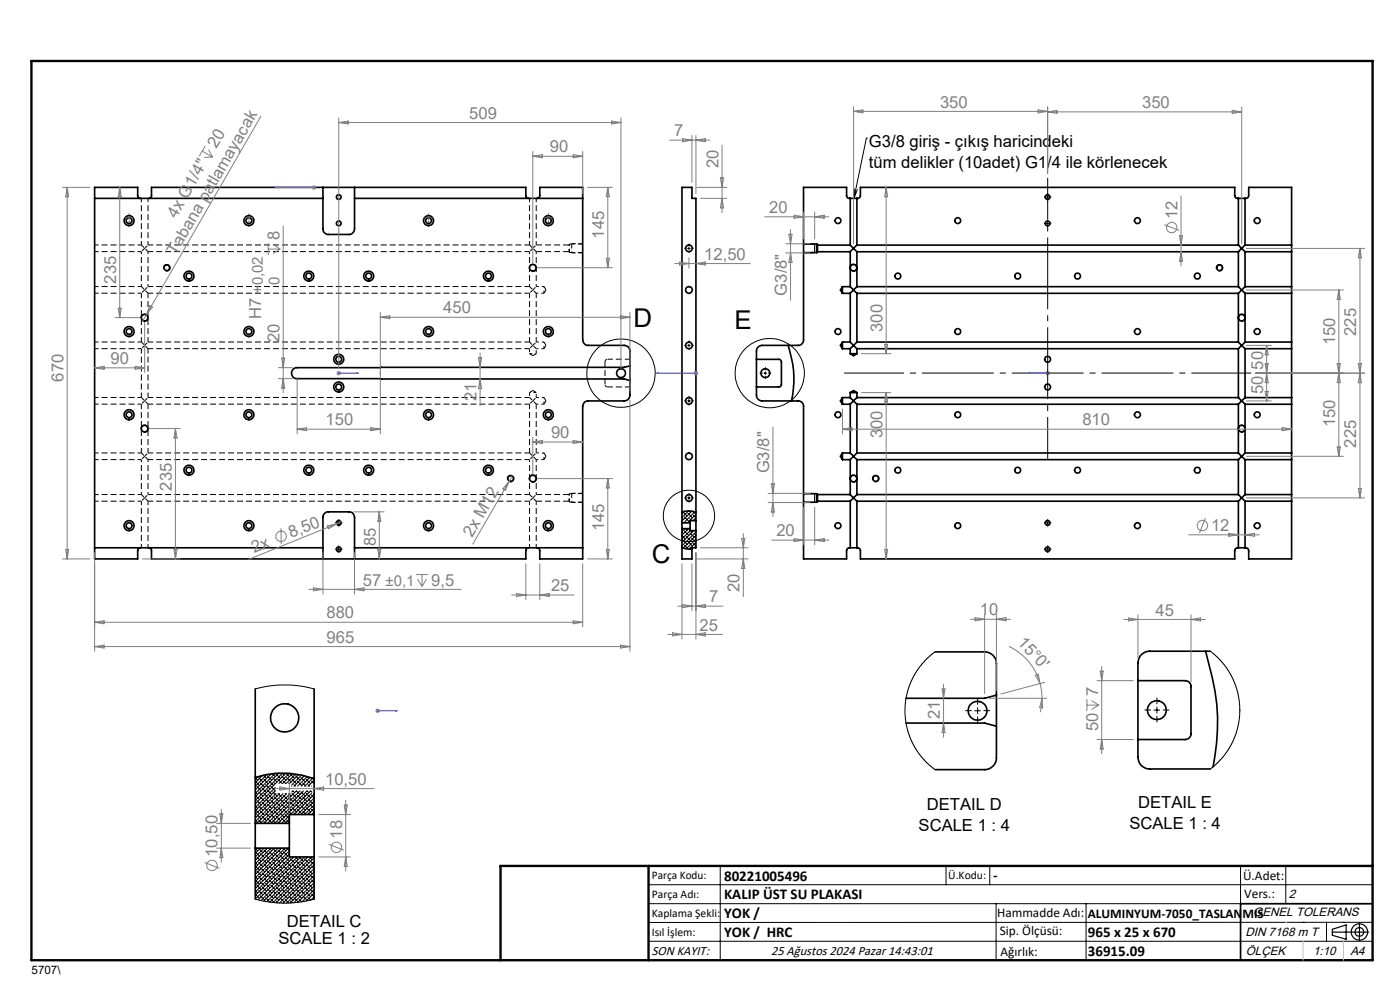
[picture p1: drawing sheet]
<svg xmlns="http://www.w3.org/2000/svg" width="297mm" height="210mm" viewBox="0 0 297 210" stroke-linecap="round" stroke-linejoin="round" font-family="sans-serif">
<path d="M120.8 51.8v1.8M120.8 104.7v1.8" fill="none" stroke="#000" stroke-width=".21" stroke-dasharray="1.3 .6" stroke-dashoffset=".9" stroke-linecap="butt"/>
<g fill="none" stroke="#000" stroke-width=".21" stroke-dasharray="1.3 .6" stroke-dashoffset=".7" stroke-linecap="butt">
<path d="M30 53.4v7.4M112.3 53.4v7.4M120.7 53.4v-1.4M31.4 60.8v-7.4M112.3 75h1.5M113.8 60.8v-7.4M115.4 62.2v-1.4M115.4 74v-1.5M30 97.5v7.4M112.3 97.5v7.4M113.8 83.3h-1.5M115.4 97.5v-1.4"/>
<path d="M115.4 85.7v-1.4M31.4 104.9v-7.4M113.8 104.9v-7.4M120.7 106.3v-1.4"/>
</g>
<g fill="none" stroke="#000" stroke-width=".21" stroke-dasharray="1.3 .6" stroke-dashoffset=".5" stroke-linecap="butt">
<path d="M20.1 53.4h9.9M30 52l.7 .7M30 52h-9.9M30 42.1v9.9M30.7 52.7l-.7 .7M30.7 52.7l.7-.7M31.4 53.4l-.7-.7M31.4 52v-9.9M112.3 52l.7 .7M112.3 42.1v9.9M113 52.7l.8-.7M113 52.7l-.7 .7"/>
<path d="M113.8 53.4l-.8-.7M113.8 52v-9.9M20.1 62.2h9.9M20.1 74h9.9M30 60.8l.7 .7M30 72.5l.7 .8M30 60.8h-9.9M30 72.5h-9.9M30.7 61.5l-.7 .7M30.7 73.3l-.7 .7M30.7 73.3l.7-.8M30.7 61.5l.7-.7"/>
<path d="M31.4 62.2l-.7-.7M31.4 74l-.7-.7M112.3 60.8l.7 .7M112.3 72.5l.7 .8M112.3 74v1M113 61.5l.8-.7M113 73.3l-.7 .7M113 61.5l-.7 .7M113 73.3l.8-.8M113.8 74l-.8-.7M113.8 62.2l-.8-.7M113.8 75v-1"/>
<path d="M128.3 76.8a.59 .59 0 0 1 .6-.6M20.1 97.5h9.9M20.1 85.7h9.9M30 96.1l.7 .7M30 84.3l.7 .7M30 96.1h-9.9M30 84.3h-9.9M30.7 96.8l-.7 .7M30.7 85l-.7 .7M30.7 96.8l.7-.7M30.7 85l.7-.7M31.4 85.7l-.7-.7"/>
<path d="M31.4 97.5l-.7-.7M112.3 84.3l.7 .7M112.3 96.1l.7 .7M112.3 83.3v1M113 96.8l-.7 .7M113 85l.8-.7M113 85l-.7 .7M113 96.8l.8-.7M113.8 97.5l-.8-.7M113.8 85.7l-.8-.7M113.8 84.3v-1M128.9 82.1a.59 .59 0 0 1-.6-.6"/>
<path d="M20.1 106.3h9.9M30 104.9l.7 .7M30 104.9h-9.9M30 106.3v9.9M30.7 105.6l-.7 .7M30.7 105.6l.7-.7M31.4 106.3l-.7-.7M31.4 116.2v-9.9M112.3 104.9l.7 .7M112.3 106.3v9.9M113 105.6l.8-.7M113 105.6l-.7 .7"/>
<path d="M113.8 106.3l-.8-.7M113.8 116.2v-9.9"/>
</g>
<path d="M113 57.5l-.1-.1M113.8 53.4h6.9M120.7 53.4l.1 .2M120.7 52h-6.9M120.8 51.8l-.1 .2M30.7 68.1l-.2-.1M30.7 91.6h-.2M113 102.2h-.1M113.8 106.3h6.9M120.7 106.3l.1 .2M120.7 104.9h-6.9M120.8 104.7l-.1 .2" fill="none" stroke="#000" stroke-width=".21" stroke-dasharray="1.3 .6" stroke-linecap="butt"/>
<g fill="none" stroke="#000" stroke-width=".21" stroke-dasharray="1.3 .6" stroke-dashoffset=".2" stroke-linecap="butt">
<path d="M31.4 53.4h80.9M112.3 52h-80.9M120.8 53.6h2.8M123.6 51.8h-2.8M30 62.2v10.3M30 74v10.3M31.4 72.5v-10.3M31.4 62.2h80.9M31.4 74h80.9M112.3 60.8h-80.9M112.3 62.2v10.3M112.3 72.5h-80.9"/>
<path d="M113.8 72.5v-10.3M128.9 76.2h4.7M30 85.7v10.4M31.4 96.1v-10.4M31.4 97.5h80.9M31.4 85.7h80.9M31.4 84.3v-10.3M112.3 85.7v10.4M112.3 96.1h-80.9M112.3 84.3h-80.9M113.8 96.1v-10.4M128.3 81.5v-4.7"/>
<path d="M133.6 82.1h-4.7M31.4 106.3h80.9M112.3 104.9h-80.9M120.8 106.5h2.8M123.6 104.7h-2.8"/>
</g>
<g fill="none" stroke="#000" stroke-width=".21" stroke-dasharray="1.3 .6" stroke-dashoffset=".4" stroke-linecap="butt">
<path d="M121.3 53.6h2.3M123.6 51.7h-2.3M112.3 75l.7 .4M113 75.4l.8-.4M115.4 62.2l.4-.7M115.4 74l.4-.7M115.8 61.5l-.4-.7M115.8 73.3l-.4-.8M113 82.8l-.7 .5M113.8 83.3l-.8-.5M115.4 97.5l.4-.7M115.4 85.7l.4-.7"/>
<path d="M115.8 96.8l-.4-.7M115.8 85l-.4-.7M121.3 106.6h2.3M123.6 104.6h-2.3"/>
</g>
<path d="M113.8 62.2h1.6M113.8 74h1.6M115.4 60.8h-1.6M115.4 72.5h-1.6M113.8 97.5h1.6M113.8 85.7h1.6M115.4 96.1h-1.6M115.4 84.3h-1.6" fill="none" stroke="#000" stroke-width=".21" stroke-dasharray="1.3 .6" stroke-dashoffset=".8" stroke-linecap="butt"/>
<g fill="none" stroke="#000" stroke-width=".35">
<path d="M68.5 39.7v8.9a1.21 1.21 0 0 0 1.2 1.1h4.3a1.21 1.21 0 0 0 1.2-1.1v-8.9M20.1 42.1h48.4M29.8 42.1a.55 .55 0 0 1-.6-.6v-1.8h-9.1v78.9h9.1v-1.8a.6 .6 0 0 1 .6-.6M31.6 42.1a.54 .54 0 0 0 .5-.6v-1.8h79.4v1.8a.55 .55 0 0 0 .6 .6M75.2 42.1h48.4M113.9 42.1a.55 .55 0 0 0 .6-.6v-1.8h9.1v32.4a1.21 1.21 0 0 0 1.2 1.2h7.6a1.2 1.2 0 0 1 1.2 1.2v9.3a1.2 1.2 0 0 1-1.2 1.2h-7.6a1.15 1.15 0 0 0-1.2 1.2v32.4h-9.1v-1.8a.6 .6 0 0 0-.6-.6M170.5 53.6v18.5a1.14 1.14 0 0 1-1.2 1.2h-7.7a1.21 1.21 0 0 0-1.1 1.2v9.3a1.21 1.21 0 0 0 1.1 1.2h7.7a1.09 1.09 0 0 1 1.2 1.2v18.5M170.5 51.8v1.8M170.5 53.6h2.8M170.5 51.8h2.8M173.3 51.8v1.8M173.3 51.8l.1 .2"/>
<path d="M173.4 52v1.4M173.4 53.4l-.1 .2M173.4 53.4h7M173.4 52h7M180.4 42.1a.58 .58 0 0 1-.8-.6v-1.8h-9.1v12.1M180.4 52l.7 .7M180.4 42.1h1.4M180.4 42.1v9.9M180.4 53.4v7.4M181.1 52.7l-.7 .7M181.1 52.7l.7 .7M181.8 52l-.7 .7"/>
<path d="M181.8 42.1a.57 .57 0 0 0 .7-.6v-1.8h79.4v1.8a.59 .59 0 0 0 .8 .6M181.8 53.4h80.9M181.8 42.1v9.9M181.8 53.4v7.4M181.8 52h80.9M262.7 52l.7 .7M262.7 42.1h1.4M262.7 42.1v9.9M262.7 53.4v7.4M263.4 52.7l-.7 .7M263.4 52.7l.7 .7M264.1 52l-.7 .7"/>
<path d="M264.1 42.1a.61 .61 0 0 0 .8-.6v-1.8h9.1v12.3M264.1 53.4h9.9M264.1 52h9.9M264.1 42.1v9.9M264.1 53.4v7.4M274 52v1.4M274 53.4v7.4M133.6 77.6l-1.2 .3-69.4 .1a1.16 1.16 0 0 0-1.2 1.2 1.16 1.16 0 0 0 1.2 1.1l69.4 .1 1.2 .3M160.5 76.2h4.7a.55 .55 0 0 1 .6 .6v4.7a.6 .6 0 0 1-.6 .6h-4.7M167.2 73.3a21.7 21.7 0 0 1 .7 11.7M178.7 60.8v1.4M178.7 72.6v1.4"/>
<path d="M178.7 60.8h1.7M178.7 60.8l-.4 .7 .4 .7M178.7 62.2h1.7M178.7 72.6h1.7M178.7 72.6l-.4 .7 .4 .7M178.7 74h1.7M180.4 60.8l.7 .7M180.4 72.6l.7 .7M180.4 75h1.4M180.4 62.2v10.4M180.4 74v1M180.4 75l.7 .5 .7-.5"/>
<path d="M181.1 61.5l-.7 .7M181.1 73.3l-.7 .7M181.1 73.3l.7 .7M181.1 61.5l.7 .7M181.8 60.8l-.7 .7M181.8 72.6l-.7 .7M181.8 60.8h80.9M181.8 62.2h80.9M181.8 72.6h80.9M181.8 74h80.9M181.8 62.2v10.4M181.8 74v1"/>
<path d="M262.7 60.8l.7 .7M262.7 72.6l.7 .7M262.7 62.2v10.4M262.7 74v10.3M263.4 61.5l-.7 .7M263.4 73.3l-.7 .7M263.4 61.5l.7 .7M263.4 73.3l.7 .7M264.1 60.8l-.7 .7M264.1 72.6l-.7 .7M264.1 60.8h9.9M264.1 62.2h9.9"/>
<path d="M264.1 72.6h9.9M264.1 74h9.9M264.1 62.2v10.4M264.1 74v10.3M274 60.8v1.4M274 72.6v1.4M274 62.2v10.4M274 74v10.3M178.7 84.3v1.5M178.7 96.1v1.4M178.7 84.3h1.7M178.7 84.3l-.4 .7 .4 .8"/>
<path d="M178.7 85.8h1.7M178.7 96.1h1.7M178.7 96.1l-.4 .7 .4 .7M178.7 97.5h1.7M180.4 84.3l.7 .7M180.4 96.1l.7 .7M180.4 83.3h1.4M180.4 83.3v1M180.4 85.8v10.3M180.4 97.5v7.4M180.4 83.3l.7-.4 .7 .4M181.1 85l-.7 .8"/>
<path d="M181.1 96.8l-.7 .7M181.1 85l.7 .8M181.1 96.8l.7 .7M181.8 84.3l-.7 .7M181.8 96.1l-.7 .7M181.8 83.3v1M181.8 85.8v10.3M181.8 97.5v7.4M181.8 84.3h80.9M181.8 85.8h80.9M181.8 96.1h80.9M181.8 97.5h80.9"/>
<path d="M262.7 84.3l.7 .7M262.7 96.1l.7 .7M262.7 85.8v10.3M262.7 97.5v7.4M263.4 85l-.7 .8M263.4 96.8l-.7 .7M263.4 85l.7 .8M263.4 96.8l.7 .7M264.1 84.3l-.7 .7M264.1 96.1l-.7 .7M264.1 84.3h9.9M264.1 85.8h9.9"/>
<path d="M264.1 96.1h9.9M264.1 97.5h9.9M264.1 85.8v10.3M264.1 97.5v7.4M274 84.3v1.5M274 96.1v1.4M274 85.8v10.3M274 97.5v7.4M20.1 116.2h48.4M31.6 116.2a.6 .6 0 0 1 .5 .6v1.8h79.4v-1.8a.6 .6 0 0 1 .6-.6M68.5 118.6v-8.9a1.14 1.14 0 0 1 1.2-1.1h4.3a1.14 1.14 0 0 1 1.2 1.1v8.9M75.2 116.2h48.4"/>
<path d="M144.7 108.6l1.7-.2 1.2 .2M144.7 116.2l2.1 .3M144.7 110.9v1.2M144.7 112.1v6.5h2.1v-2.4h.8v-3.6M144.7 112.1h1.7M144.7 110.9h1.7M146.4 110.9v1.2M146.4 112.1v.5h1.2M147.6 110.4v2.2M147.6 110.4v-68.3h-.8v-2.4h-2.1v71.2M147.6 110.4h-1.2v.5M170.5 106.5v12.1h9.1v-1.8a.63 .63 0 0 1 .8-.6"/>
<path d="M170.5 104.7v1.8M170.5 104.7h2.8M170.5 106.5h2.8M173.3 104.7v1.8M173.3 104.7l.1 .2M173.4 104.9v1.4M173.4 104.9h7M173.4 106.3l-.1 .2M173.4 106.3h7M180.4 104.9l.7 .7M180.4 116.2h1.4M180.4 106.3v9.9"/>
<path d="M181.1 105.6l-.7 .7M181.1 105.6l.7 .7M181.8 104.9l-.7 .7M181.8 116.2a.61 .61 0 0 1 .7 .6v1.8h79.4v-1.8a.63 .63 0 0 1 .8-.6M181.8 106.3v9.9M181.8 104.9h80.9M181.8 106.3h80.9M262.7 104.9l.7 .7M262.7 116.2h1.4M262.7 106.3v9.9M263.4 105.6l-.7 .7M263.4 105.6l.7 .7"/>
<path d="M264.1 104.9l-.7 .7M264.1 104.9h9.9M264.1 106.3h9.9M264.1 106.3v9.9M274 104.9v1.4M274 106.3v12.3h-9.1v-1.8a.63 .63 0 0 0-.8-.6M198.4 138.3h10.5a2.47 2.47 0 0 1 2.5 2.4v20.1a2.53 2.53 0 0 1-2.5 2.5h-10.5M255.8 138.1a63.4 63.4 0 0 1 2.5 14 50 50 0 0 1-.9 10.6M256.8 138.1h-12.9a2.47 2.47 0 0 0-2.5 2.5v20a2.47 2.47 0 0 0 2.5 2.5h12.9M54.2 146.1v28.6M66.6 146.1v26.7M192.2 153.4h16.7l2.5 .6"/>
<path d="M211.4 147.5l-2.5 .6h-16.7M241.4 144.4h10a1.21 1.21 0 0 1 1.3 1.2v10a1.21 1.21 0 0 1-1.3 1.3h-10M54.2 164.9a18.9 18.9 0 0 1 12.4 .3M54.2 174.7v5.2M54.2 179.9v10.8M54.2 179.9h7.2M54.2 174.7h7.2M61.4 174.7v5.2M61.4 179.9v1.9h5.2M66.6 172.8v9M66.6 172.8h-5.2v1.9M66.6 181.8v8.9"/>
<path d="M291.2 191.7h-28v12"/>
<circle cx="27.4" cy="46.8" r=".61"/>
<circle cx="27.4" cy="46.8" r="1.05"/>
<circle cx="35.4" cy="56.8" r=".59"/>
<circle cx="40.1" cy="58.6" r="1.05"/>
<circle cx="40.1" cy="58.6" r=".62"/>
<circle cx="52.8" cy="46.8" r=".62"/>
<circle cx="52.8" cy="46.8" r="1.06"/>
<circle cx="65.5" cy="58.6" r="1.06"/>
<circle cx="65.5" cy="58.6" r=".61"/>
<circle cx="71.9" cy="41.8" r=".49"/>
<circle cx="71.9" cy="47.4" r=".5"/>
<circle cx="78.2" cy="58.6" r="1.06"/>
<circle cx="78.2" cy="58.6" r=".61"/>
<circle cx="90.9" cy="46.8" r="1.06"/>
<circle cx="90.9" cy="46.8" r=".61"/>
<circle cx="103.6" cy="58.6" r=".61"/>
<circle cx="103.6" cy="58.6" r="1.05"/>
<circle cx="113" cy="56.8" r=".69"/>
<circle cx="116.3" cy="46.8" r="1.05"/>
<circle cx="116.3" cy="46.8" r=".62"/>
<circle cx="146.1" cy="52.7" r=".69"/>
<circle cx="177.8" cy="46.8" r=".61"/>
<circle cx="181.1" cy="56.8" r=".69"/>
<circle cx="190.5" cy="58.6" r=".62"/>
<circle cx="203.2" cy="46.8" r=".61"/>
<circle cx="215.9" cy="58.6" r=".62"/>
<circle cx="222.2" cy="41.8" r=".49"/>
<circle cx="222.3" cy="47.4" r=".5"/>
<circle cx="228.6" cy="58.6" r=".63"/>
<circle cx="241.3" cy="46.8" r=".62"/>
<circle cx="254" cy="58.6" r=".62"/>
<circle cx="258.7" cy="56.8" r=".59"/>
<circle cx="266.7" cy="46.8" r=".61"/>
<circle cx="27.4" cy="70.3" r=".61"/>
<circle cx="27.4" cy="70.3" r="1.06"/>
<circle cx="30.7" cy="67.4" r=".69"/>
<circle cx="52.8" cy="70.3" r=".62"/>
<circle cx="52.8" cy="70.3" r="1.07"/>
<circle cx="71.9" cy="76.2" r="1.07"/>
<circle cx="71.9" cy="76.2" r=".61"/>
<circle cx="90.9" cy="70.3" r="1.07"/>
<circle cx="90.9" cy="70.3" r=".61"/>
<circle cx="116.3" cy="70.3" r="1.06"/>
<circle cx="116.3" cy="70.3" r=".62"/>
<circle cx="131.7" cy="79.1" r=".94"/>
<circle cx="146.1" cy="61.5" r=".69"/>
<circle cx="146.2" cy="73.3" r=".71"/>
<circle cx="162.4" cy="79.1" r=".94"/>
<circle cx="177.8" cy="70.3" r=".61"/>
<circle cx="203.2" cy="70.3" r=".61"/>
<circle cx="222.2" cy="76.2" r=".63"/>
<circle cx="241.3" cy="70.3" r=".62"/>
<circle cx="263.4" cy="67.4" r=".69"/>
<circle cx="266.7" cy="70.3" r=".61"/>
<circle cx="27.4" cy="88" r=".62"/>
<circle cx="27.4" cy="88" r="1.05"/>
<circle cx="30.7" cy="90.9" r=".69"/>
<circle cx="40.1" cy="99.8" r="1.06"/>
<circle cx="40.1" cy="99.7" r=".62"/>
<circle cx="52.8" cy="88" r=".63"/>
<circle cx="52.8" cy="88" r="1.06"/>
<circle cx="65.5" cy="99.7" r="1.07"/>
<circle cx="65.5" cy="99.7" r=".61"/>
<circle cx="71.9" cy="82.1" r="1.06"/>
<circle cx="71.9" cy="82.1" r=".61"/>
<circle cx="78.2" cy="99.7" r="1.07"/>
<circle cx="78.2" cy="99.7" r=".61"/>
<circle cx="90.9" cy="88" r="1.06"/>
<circle cx="90.9" cy="88" r=".62"/>
<circle cx="103.6" cy="99.7" r=".61"/>
<circle cx="103.6" cy="99.8" r="1.06"/>
<circle cx="116.3" cy="88" r="1.05"/>
<circle cx="116.3" cy="88" r=".63"/>
<circle cx="146.1" cy="85" r=".69"/>
<circle cx="146.2" cy="96.8" r=".71"/>
<circle cx="177.8" cy="88" r=".61"/>
<circle cx="190.5" cy="99.7" r=".62"/>
<circle cx="203.2" cy="88" r=".61"/>
<circle cx="215.9" cy="99.7" r=".62"/>
<circle cx="222.2" cy="82.1" r=".63"/>
<circle cx="228.6" cy="99.7" r=".63"/>
<circle cx="241.3" cy="88" r=".62"/>
<circle cx="254" cy="99.7" r=".62"/>
<circle cx="263.4" cy="90.9" r=".69"/>
<circle cx="266.7" cy="88" r=".61"/>
<circle cx="27.4" cy="111.5" r=".62"/>
<circle cx="27.4" cy="111.5" r="1.05"/>
<circle cx="52.8" cy="111.5" r=".63"/>
<circle cx="52.8" cy="111.5" r="1.06"/>
<circle cx="71.9" cy="110.9" r=".5"/>
<circle cx="71.9" cy="116.5" r=".49"/>
<circle cx="90.9" cy="111.5" r="1.06"/>
<circle cx="90.9" cy="111.5" r=".62"/>
<circle cx="108.3" cy="101.5" r=".6"/>
<circle cx="113" cy="101.5" r=".69"/>
<circle cx="116.3" cy="111.5" r="1.05"/>
<circle cx="116.3" cy="111.5" r=".63"/>
<circle cx="146.2" cy="105.6" r=".71"/>
<circle cx="177.8" cy="111.5" r=".61"/>
<circle cx="181.1" cy="101.5" r=".69"/>
<circle cx="185.8" cy="101.5" r=".6"/>
<circle cx="203.2" cy="111.5" r=".61"/>
<circle cx="222.2" cy="116.5" r=".49"/>
<circle cx="222.3" cy="110.9" r=".5"/>
<circle cx="241.3" cy="111.5" r=".62"/>
<circle cx="266.7" cy="111.5" r=".61"/>
<circle cx="60.4" cy="152.3" r="3"/>
<circle cx="207.4" cy="150.8" r="1.99"/>
<circle cx="245.4" cy="150.6" r="1.99"/>
</g>
<g fill="none" stroke="#000" stroke-width=".21">
<path d="M183.8 29.3h.1M183.8 29.3l-2.6 12.8M34.7 57a.71 .71 0 0 1 .6-.9 .71 .71 0 0 1 .8 .8 .71 .71 0 0 1-.9 .6M112.3 57a.78 .78 0 0 1 .7-1 .78 .78 0 0 1 .8 .9 .78 .78 0 0 1-1 .7M145.9 52.7h.5M146.2 52.4v.6M170.5 53.6h2.3M170.5 51.7h2.3M180.3 57a.77 .77 0 0 1 .7-1 .77 .77 0 0 1 .8 .9 .77 .77 0 0 1-.9 .7M181.3 40.1l-.1 2M181.9 40.2l-.7 1.9M221.9 47.4h.6"/>
<path d="M221.9 41.8h.6M222.2 41.5v.6M222.2 47.1v.6M258 57a.71 .71 0 0 1 .6-.9 .71 .71 0 0 1 .8 .8 .71 .71 0 0 1-.9 .6M29.9 67.6a.78 .78 0 0 1 .7-1 .78 .78 0 0 1 .8 .9 .78 .78 0 0 1-.9 .6M145.9 73.3h.5M146.2 73v.6M162.1 79.2h.6M162.3 78.9v.5M262.7 67.6a.76 .76 0 0 1 .7-.9 .76 .76 0 0 1 .8 .8 .76 .76 0 0 1-1 .6M29.9 91.1a.78 .78 0 0 1 .7-1 .78 .78 0 0 1 .8 .9 .78 .78 0 0 1-.9 .7M145.9 85h.5"/>
<path d="M146.2 84.7v.6M262.7 91.1a.76 .76 0 0 1 .7-.9 .76 .76 0 0 1 .8 .8 .76 .76 0 0 1-1 .7M71.6 110.9h.5M71.6 116.5h.5M71.9 110.6v.6M71.9 116.2v.6M107.6 101.7a.72 .72 0 0 1 .7-.9 .72 .72 0 0 1 .7 .8 .72 .72 0 0 1-.9 .6M112.3 101.7a.78 .78 0 0 1 .7-1 .78 .78 0 0 1 .8 .9 .78 .78 0 0 1-1 .7M144.7 115.9l.3 .3M144.7 113.6l.7 .7M144.7 112.9l.3 .3M144.7 110.6l.3 .3"/>
<path d="M144.7 109.9l.3 .3M144.8 114.5l1 1M144.9 108.5l.9 1M145.2 115.6l.8 .9M145.2 112.6l.9 1M145.2 109.6l.9 1M145.3 108.4l-.6 .6M145.3 112.1l-.6 .7M145.4 112.1l.4 .4M145.6 113.8l.9 .9M145.6 110.8l.1 .1M145.9 105.6h.5"/>
<path d="M145.9 114.9l1 .9M145.9 108.9l1 .9M146.1 112.1l-1.4 1.4M146.1 108.4l-1.4 1.4M146.2 105.3v.6M146.2 108.4l.3 .3M146.2 112.1l.2 .3M146.3 116l.5 .5M146.3 113l.9 .9M146.3 110l.5 .4M146.4 112.6l-1.7 1.7M146.6 112.6l.3 .2"/>
<path d="M146.7 114.2l.9 .9-1.4 1.4M146.8 108.4l-2.1 2.1M147 108.5l.6 .6-1.8 1.8M147.1 115.3l.5 .5-.4 .4M147.1 109.3l.5 .5-.6 .6M147.1 112.6l-2.4 2.4M147.4 112.6l.2 .2-2.9 3M147.4 108.6l-2.3 2.3M147.4 113.4l.2 .2-2.6 2.7M147.4 110.4h.1M147.6 114.3l-2 2.1M170.5 104.7h2.3"/>
<path d="M170.5 106.6h2.3M180.3 101.7a.78 .78 0 0 1 .7-1 .78 .78 0 0 1 .8 .9 .78 .78 0 0 1-.9 .7M185.1 101.7a.71 .71 0 0 1 .6-.9 .71 .71 0 0 1 .8 .8 .71 .71 0 0 1-.9 .6M221.9 110.9h.6M221.9 116.5h.6M222.2 110.6v.6M222.2 116.2v.6M198.4 138.3l-2.4 2.1-2 2.7-1.4 3.2-.4 1.8-.2 2 .2 3.5 .5 1.8 .7 1.8 .8 1.6 1.2 1.7 1.5 1.5 1.5 1.3M256.8 138.1l2.4 2.3 1.9 2.7 1.3 3.2 .5 2 .1 2-.3 3.6-1 3.1-1.1 2.1-1.2 1.5-1.3 1.5-1.3 1M54.2 146.1l2.4-.5 2.6-.3 3.7 .1 3.7 .7M206.8 150.8h1.2M207.4 150.1v1.3"/>
<path d="M244.8 150.6h1.2M245.4 150v1.3M54.2 179.9l.4 .6M54.2 173.2l.1 .1M54.2 171.7l.8 .9M54.2 173.9l.4 .6M54.2 170.9l.4 .6M54.2 170.2l.1 .2M54.2 168.7l.8 .9M54.2 168l.4 .5M54.2 167.2l.1 .2M54.2 165.7l.8 .9"/>
<path d="M54.2 165l.4 .5M54.5 179.9l-.3 .4M54.5 172.8l.9 .9M54.5 169.8l.9 .9M54.5 166.8l.9 .9M54.7 164.7l-.5 .6M54.9 179.9l.9 1M54.9 173.9l.7 .8M54.9 170.9l.9 1M54.9 167.9l.9 1M54.9 165l.9 .9M55.2 172l1 1"/>
<path d="M55.2 169l1 1M55.2 166.1l1 .9M55.2 179.9l-1 1.1M55.2 164.6l.2 .1M55.6 173.2l1 .9M55.6 170.2l1 .9M55.6 167.2l1 .9M55.7 164.5l-1.5 1.5M55.8 164.4l.8 .7M56 179.9l-1.8 1.8M56 174.3l.3 .4M56 171.3l.9 1"/>
<path d="M56 168.3l.9 1M56 165.3l.9 1M56.3 179.9l.3 .2M56.3 172.4l1 .9M56.3 169.4l1 1M56.3 166.4l1 1M56.6 164.3l-2.4 2.5M56.7 179.9l-2.5 2.6M56.7 173.6l.9 .9M56.7 170.6l.9 .9M56.7 167.6l.9 .9M56.7 164.6l.9 .9"/>
<path d="M57.1 179.9l.5 .6M57.1 171.7l.9 .9M57.1 168.7l.9 .9M57.1 165.7l.9 .9M57.1 164.2l.2 .2M57.5 179.9l-3.3 3.3M57.5 172.8l.9 .9M57.5 166.8l.9 1-4.2 4.2M57.5 169.8l.9 .9M57.5 164.1l-3.3 3.4M57.7 164.1l.7 .6M57.9 179.9l.9 1"/>
<path d="M57.9 173.9l.7 .8M57.9 170.9l.9 1M57.9 167.9l.9 1M57.9 165l.9 .9M58.2 179.9l-4 4.1M58.2 172l1 1M58.2 169l1 1M58.2 166.1l.2 .1M58.3 164.1l-4.1 4.2M58.4 166.3l-4.2 4.2M58.4 167l-4.2 4.3M58.6 168.3l-4.4 4.4"/>
<path d="M58.6 173.2l.9 .9M58.6 170.2l.9 .9M58.6 164.2l.9 .9M58.9 174.3l.4 .4M58.9 171.3l1 1M58.9 165.3l.9 .9M59 179.9l-4.8 4.8M59 168.3l.9 1M59.2 164h.1M59.2 164l-5 5M59.3 168.3l-5.1 5.2M59.3 179.9l.2 .2"/>
<path d="M59.3 172.4l1 .9M59.3 169.4l1 1M59.7 179.9l-5.5 5.6M59.7 173.6l.9 .9M59.7 170.6l.9 .9M59.7 164.6l.9 .9M59.9 164l.4 .4M59.9 164l-5.7 5.8M60 168.3l-5.8 6M60.1 179.9l.5 .6M60.1 171.7l.9 .9M60.1 168.7l.9 .9"/>
<path d="M60.1 165.7l.5 .5M60.5 179.9l-6.3 6.3M60.5 172.8l.9 .9-.9 1M60.5 169.8l.9 .9M60.5 168.3l.1 .2M60.6 164l.8 .7M60.7 164l-2.2 2.2M60.8 173.9l.6 .6-.2 .2M60.8 179.9l.6 .6-7.2 7.2M60.8 168.3l-6.3 6.4M60.8 170.9l1 1M60.8 165l1 .9"/>
<path d="M61.2 179.9l-7 7.1M61.2 172l.7 .8M61.2 169l1 1M61.2 166.1l.1 .1M61.2 168.3l.6 .6M61.4 173l-1.7 1.7M61.4 164l-2.2 2.2M61.6 168.3l-6.4 6.4M61.6 170.2l.9 .9M61.6 164.2l.9 .9M61.9 166.7v.1M61.9 171.3l1 1"/>
<path d="M61.9 168.3l1 1M61.9 165.3l1 1M62.1 164.1l-2.1 2.1M62.1 167.8l-.2 .2M62.2 167.8l.3 .3M62.3 172.4l.4 .4M62.3 169.4l1 1M62.3 166.4l.4 .4M62.7 164.2l-2 2M62.7 170.6l.9 .9M62.7 164.6l.9 .9M62.9 167.8l-6.9 6.9"/>
<path d="M62.9 167.8l.7 .7M63.1 171.7l.9 .9M63.1 168.7l.9 .9M63.1 165.7l.9 .9M63.1 164.2l.2 .2M63.4 164.3l-1.9 1.9M63.5 169.8l.9 .9M63.6 167.8l-6.9 6.9M63.8 170.9l1 1M63.8 167.9l1 1M63.8 165l1 .9M64 164.4l-2.1 2.1"/>
<path d="M64.1 164.4l.3 .3M64.2 172l.7 .8M64.2 169l.9 1M64.2 166.1l.7 .7M64.4 167.8l-6.9 6.9M64.6 170.2l.9 .9M64.6 164.5l-2.2 2.3M64.9 171.3l1 1M64.9 168.3l1 1M64.9 165.3l1 1M65.1 164.7l.4 .4M65.1 167.8l-6.9 6.9"/>
<path d="M65.2 167.8l.3 .3M65.2 164.7l-2.1 2.1M65.3 172.4l.4 .4M65.3 169.4l1 1M65.3 166.4l.4 .4M65.7 170.6l.9 .9-1.3 1.3M65.8 164.9l-1.9 1.9M65.9 167.8l-6.9 6.9M65.9 167.8l.2 .2M66.1 168.7l.5 .6-3.5 3.5M66.1 171.7l.5 .6-.5 .5M66.1 165.7l.5 .5"/>
<path d="M66.1 165l.5 .5-1.2 1.3M66.1 166.7v.1M66.1 168.2l-4.5 4.6M66.3 165.1l-1.7 1.7M66.5 169.8l.1 .2-2.7 2.8M66.5 168.3l.1 .2-4.3 4.3M66.6 170.7l-2 2.1M54.2 189.7l.8 .9M54.2 188.9l.4 .5M54.2 188.2l.1 .1M54.2 186.7l.8 .9M54.2 185.9l.4 .6"/>
<path d="M54.2 185.2l.1 .1M54.2 183.7l.8 .9M54.2 182.9l.4 .6M54.2 182.2l.1 .1M54.2 180.7l.8 .9M54.5 190.8h.1M54.5 187.8l.9 .9M54.5 184.8l.9 .9M54.5 181.8l.9 .9M54.9 188.9l.9 .9M54.9 185.9l.9 .9M54.9 182.9l.9 .9"/>
<path d="M55.2 190l1 1M55.2 187l1 1M55.2 184l1 1M55.2 181l1 1M55.6 188.1l1 1M55.6 185.2l1 .9M55.6 182.2l1 .9M56 189.3l.9 .9M56 186.3l.9 .9M56 183.3l.9 .9M56 180.3l.9 .9M56.3 187.4l1 .9"/>
<path d="M56.3 184.4l1 .9M56.3 181.4l1 .9M56.7 188.5l.9 .9M56.7 185.5l.9 1M56.7 182.5l.9 1M57.1 189.6l.9 1M57.1 186.6l.9 1M57.1 183.6l.9 1M57.1 180.6l.9 1M57.5 190.8l.7 .7M57.5 187.8l.9 .9M57.5 184.8l.9 .9"/>
<path d="M57.5 181.8l.9 .9M57.9 188.9l.9 .9M57.9 185.9l.9 .9M57.9 182.9l.9 .9M58.2 190l1 1M58.2 187l1 1M58.2 184l1 1M58.2 181l1 1M58.6 191.1l.4 .4M58.6 188.1l.9 1M58.6 185.2l.9 .9M58.6 182.2l.9 .9"/>
<path d="M58.9 189.3l1 .9M58.9 186.3l1 .9M58.9 183.3l1 .9M58.9 180.3l1 .9M59.3 190.4l1 .9M59.3 187.4l1 .9M59.3 184.4l1 .9M59.3 181.4l1 .9M59.7 191.5h.1M59.7 188.5l.9 .9M59.7 185.5l.9 1M59.7 182.5l.9 1"/>
<path d="M60.1 189.6l.9 1M60.1 186.6l.9 1M60.1 183.6l.9 1M60.1 180.6l.9 1M60.5 190.8l.7 .7M60.5 187.8l.9 .9M60.5 184.8l.9 .9M60.5 181.8l.9 .9M60.8 188.9l1 .9M60.8 185.9l1 .9M60.8 182.9l1 .9M61.2 181l.2 .2-7.2 7.3"/>
<path d="M61.2 190l1 1M61.2 187l1 1M61.2 184l1 1M61.6 181.8l-7.4 7.4M61.6 191.1l.4 .4M61.6 188.1l.9 1M61.6 185.2l.9 .9M61.6 182.2l.9 .9M61.9 189.3l1 .9M61.9 186.3l1 .9M61.9 183.3l1 .9M61.9 181.8l.3 .2"/>
<path d="M62.3 181.8l-8.1 8.2M62.3 190.4l1 .9M62.3 187.4l1 .9M62.3 184.4l1 .9M62.7 188.5l.9 .9M62.7 185.5l.9 1M62.7 182.5l.9 1M62.7 181.8l.6 .5M63.1 181.8l-8.9 8.9 2.8 .6 2.9 .3 3.6-.2 3.1-.7M63.1 189.6l.9 1M63.1 186.6l.9 1M63.1 183.6l.9 1"/>
<path d="M63.5 190.8l.5 .5M63.5 187.8l.9 .9M63.5 184.8l.9 .9M63.5 181.8l.9 .9M63.8 181.8l-9 9.1M63.8 188.9l1 .9M63.8 185.9l1 .9M63.8 182.9l1 .9M64.2 190l.9 1M64.2 187l.9 1M64.2 184l.9 1M64.6 181.8l-9.2 9.2"/>
<path d="M64.6 191.1v.1M64.6 188.1l.9 1M64.6 185.2l.9 .9M64.6 182.2l.9 .9M64.9 189.3l1 .9M64.9 186.3l1 .9M64.9 183.3l1 .9M64.9 181.8l.2 .2M65.3 181.8l-9.3 9.4M65.3 190.4l.6 .5M65.3 187.4l1 .9M65.3 184.4l1 .9"/>
<path d="M65.7 182.5l.9 1-8 8M65.7 185.5l.9 1-5 5M65.7 188.5l.9 .9-1.6 1.7M65.7 181.8l.6 .5M66.1 181.8l-9.5 9.5M66.1 183.6l.5 .6-7.3 7.3M66.1 186.6l.5 .6-4.3 4.3M66.1 189.6l.5 .6-.7 .7M66.5 190.8h.1M66.5 181.8l.1 .2-9.3 9.4-1-1M66.5 184.8l.1 .2-6.6 6.6M66.5 187.8l.1 .2-3.4 3.4"/>
<path d="M66.6 182.7l-8.7 8.7M66.6 185.7l-5.8 5.9M66.6 188.7l-2.5 2.6M137.6 187.7h153.6M137.6 191.7h153.6M137.6 199.7h153.6M152.8 183.7v20M200.7 183.7v4M210 183.7v4M211.3 191.7v12M230.4 191.7v12M263.2 183.7v20"/>
<path d="M272.8 183.7v8M276.4 195.6h.1M281.4 195.6v4.1M285 195.6h.1M291.2 195.6l-153.6 .1"/>
<circle cx="131.7" cy="79.2" r="7.2"/>
<circle cx="163.3" cy="79.2" r="7.3"/>
<circle cx="146.2" cy="109.4" r="5.4"/>
</g>
<g fill="none" stroke="#808080" stroke-width=".21">
<path d="M13.3 39.7h5.8M14.3 39.7l.3 2h-.7zM14.3 39.7v78.9M25.4 39.7l.3 2h-.6zM25.4 39.7v27.7M42.9 32.1l2.2 1.2M43.5 31l-1.2 2.2M44.2 31.7l.9 1.6M45.1 33.3l-1.8 .1M55.4 24.7l-24.3 42M66.1 39.8h1M66.3 39.4l.7 .7"/>
<path d="M66.6 39.3v1M67 39.4l-.7 .7M71.9 25v53.2M71.9 26h59.8M71.9 26l2-.3v.6zM113 32.1v23.7M113 33.2h10.6M113 33.2l2-.4v.7zM121.6 32.8l2 .4-2 .3zM123.6 32.1v9M124.6 39.7h5.3M128.9 39.7v17.1"/>
<path d="M128.9 39.7l.4 2h-.7zM129.8 25.7l1.9 .3-1.9 .3zM131.7 25v53.2M142 29.7h8.6M144.8 29.4l2 .3-2 .4zM146.8 28.7v10M147.6 28.7v12.4M147.6 29.7l2-.3v.7zM147.8 39.7h6.4M152.8 37.7h.7l-.3 2zM153.2 30.8v14.3M181.1 22.6v29.1"/>
<path d="M181.1 23.6h41.1M181.1 23.6l2-.3v.6zM188 39.7l.3 2h-.6zM188 39.7v35.3M220.2 23.3l2 .3-2 .3zM222.2 22.6v14.2M222.2 23.7h41.2M222.2 23.7l2-.3v.7zM261.4 23.4l2 .3-2 .4zM263.4 22.7v29M56.9 51.6v2.5M56.9 52.8h2.5"/>
<path d="M57.9 51.9l1.5 .9M59.4 52.8l-1.5 1M60.1 47.9v35.4M114 56.8h15.9M128.6 54.8h.7l-.4 2zM143.2 55.9h16M144.1 55.6l2.1 .3-2.1 .3zM146.2 54.7v2.2M147.6 55.9l2-.3v.6zM148.6 42.1h5.6M153.2 42.1l.3 2h-.7zM162.2 46h13.6"/>
<path d="M166.7 53.6h5.1M166.7 51.7h5.1M167.4 49.7h.6l-.3 2zM167.7 48.7v15M167.7 53.6l.3 2.1h-.6zM168.5 45.6l2 .4-2 .3zM170.5 45v5.7M172.8 45v5.7M172.8 46l2-.4v.7zM247 47.7l3.2 1.2M250.2 50h.7l-.4 2zM250.5 41.5v14.9"/>
<path d="M250.5 53.4l.4 2h-.7zM264.4 52.7h25.1M288.5 52.7v52.9M288.5 52.7l.3 2h-.7zM20.1 78l2-.3v.6zM20.1 78h10.6M24.4 67.4h5.3M25.1 65.4h.6l-.3 2zM28.7 77.7l2 .3-2 .3zM30.7 68.4v10.6M31.1 66.7l-.8 1.3M31.8 64.8l.5 .3-1.2 1.6z"/>
<path d="M59.1 78h2.9M59.8 76h.6l-.3 2zM71.4 79.2h1M71.5 78.8l.7 .7M71.9 78.7v.9M72.2 78.8l-.7 .7M80.7 66.3v25.7M80.7 67.3h52.9M80.7 67.3l2-.3v.6zM101.5 75.9h.7l-.4 2zM101.8 74.9v11.1M131.6 67l2 .3-2 .3z"/>
<path d="M133.6 66.3v16.6M147.1 79.2h1M147.3 78.8l.7 .7M147.6 78.7v.9M148 78.8l-.7 .7M182.8 75h6.2M187.7 73.1h.6l-.3 1.9zM221.8 79.2h.9M221.9 78.8l.7 .7M222.2 78.7v.9M222.6 78.8l-.7 .7M264.4 73.3h5.3"/>
<path d="M264.4 61.5h20.6M266.4 79.2h23.1M268.4 77.1h.6l-.6 4.1h.6zM268.7 73.3v11.7M268.7 73.3l.3 2h-.6zM283.7 77.1h.6l-.3 2.1zM284 79.2l.3 2h-.6zM284 61.5v35.3M284 61.5l.3 2h-.6zM288.1 77.1h.7l-.3 2.1zM288.5 79.2l.3 2h-.7zM31.7 90.9h6.5"/>
<path d="M37.2 90.9v27.7M37.2 90.9l.4 2h-.7zM59.1 80.3h2.9M60.1 80.3l.3 2h-.6zM63 80.1v11.9M63 91h17.7M63 91l2-.3v.7zM78.7 90.7l2 .3-2 .4zM101.8 80.4l.4 2h-.7zM113 92.7v7.8M113 93.8l2-.4v.7zM113 93.8h10.6"/>
<path d="M121.6 93.4l2 .4-2 .3zM133.6 84.9v53.2M164 90.6v19M178.7 91h95.3M178.7 86.7v5.3M178.7 91l2-.3v.7zM182.8 83.3h6.2M188 83.3v35.3M188 83.3l.3 2h-.6zM264.4 96.8h20.6M264.4 85h5.3M268.4 83h.6l-.3 2z"/>
<path d="M272 90.7l2 .3-2 .4zM283.7 94.8h.6l-.3 2zM13.3 118.6h5.8M13.9 116.5h.7l-.3 2.1zM20.1 117.2v20.9M30.2 118.6h8M36.9 116.5h.7l-.4 2.1zM59.6 112.1l.1 3.4M68.5 117.2v8.8M69.4 111.5l2-.4-1.7 1.1zM71.4 111.1l-18.7 7.6M72.3 110.7l-.9 .4"/>
<path d="M75 108.6h6.5M75.2 117.2v8.8M80.2 116.5h.6l-.3 2.1zM80.5 108.6v10M80.5 108.6l.3 2h-.6zM108 102.1l-7.7 13.3M108 102.1l-.8 1.9-.5-.3zM108.7 100.9l-.7 1.2M111.5 119.6v7.6M114 101.5h15.9M114.5 119.6v7.6M123.6 119.6v13.4"/>
<path d="M124.6 118.6h5.3M128.6 116.5h.7l-.4 2.1zM128.9 101.5v17.1M128.9 101.5l.4 2h-.7zM144.7 119.6v16M146.8 119.6v10M147.6 117.2v18.4M147.8 118.6h10.9M148.6 116.2h10.1M157.3 114.2h.7l-.3 2zM157.7 113.2v13.4M157.7 118.6l.3 2h-.7z"/>
<path d="M162.9 106.6h8.9M162.9 104.7h8.9M163.6 102.6h.7l-.3 2.1zM163.7 114.6h12.1M164 106.6l.3 2h-.7zM168.5 114.3l2 .3-2 .3zM170.5 107.6v8M172.8 107.6v8M172.8 114.6l2-.3v.6zM187.7 116.5h.6l-.3 2.1zM252.2 113.4h14.9M255.7 109.9l-1.2 3.2"/>
<path d="M260.7 113.1l2 .3-2 .4zM264.1 113.4l2-.3v.7zM264.4 105.6h25.1M288.1 103.6h.7l-.3 2zM20.1 137.2h113.5M20.1 137.2l2-.4v.7zM20.1 132l2-.3v.6zM20.1 132h103.5M65.5 125h32.3M66.5 124.7l2 .3-2 .3zM75.2 125l2-.3v.6zM88.3 121.9h2.5"/>
<path d="M88.6 122.9l.9 1.5M89.5 121.9v2.5M90.5 122.9l-1 1.5M108.5 126.2h13.3M109.6 125.9l1.9 .3-1.9 .3zM114.5 126.2l2-.3v.6zM121.6 131.7l2 .3-2 .3zM131.6 136.8l2 .4-2 .3zM141.7 134.6h11.6M142.7 134.2l2 .4-2 .3zM143.8 128.6h9.6M144.8 128.2l2 .4-2 .3z"/>
<path d="M147.6 134.6l2-.4v.7zM147.6 128.6l2-.4v.7zM205.9 131.4h8.5M206.9 131l2 .4-2 .3zM208.9 130.3v16.8M211.4 130.3v16.2M211.4 131.4l2-.4v.7zM214 137.1a12 12 0 0 1 6.6 7.9M238.4 131.4h17.3M239.4 131.1l2 .3-2 .3zM241.4 130.4v9.2M252.7 130.4v14.2"/>
<path d="M252.7 131.4l2-.3v.6zM79.6 150.8h1M79.8 150.4l.7 .7M80.1 150.3v1M80.5 150.4l-.7 .7M199.8 146.1h.7l-.3 2zM200.2 145.1v11.3M200.2 153.4l.3 2h-.7zM209.9 148.1h12.1M219.6 143.2l.7-.2 .3 2zM220.6 145l.3 1.5 .2 1.6M221.1 148.1l-.4 3"/>
<path d="M221.1 148.1l.1 2.1-.6-.1zM221.6 144.7l-9.3 2.5M230.6 148.3v2.5M230.6 149.6h2.5M231.6 148.6l1.5 1M232.7 144.4h7.7M232.7 156.9h7.7M233.1 149.6l-1.5 .9M233.4 142.4h.6l-.3 2zM233.7 141.4v18.5M233.7 156.9l.3 2h-.6zM45.9 174.7h7.2"/>
<path d="M45.9 179.9h7.2M46.6 172.6h.7l-.3 2.1zM47 171.7v11.2M47 179.9l.3 2h-.7zM58.4 167.3h20.9M59.4 166.9l2 .4-2 .3zM61.4 166.3v5.5M66.6 167.3l2.1-.4v.7zM67.6 172.8h6.7M69.8 179.1l3.2 1.3M73 170.8h.7l-.4 2zM73.3 169.8v15"/>
<path d="M43.4 182.9l3.2 1.3M67.6 181.8h6.7M73.3 181.8l.4 2h-.7z"/>
<circle cx="248.6" cy="48.3" r="1.11"/>
<circle cx="59.6" cy="113.8" r="1.1"/>
<circle cx="255.1" cy="111.5" r="1.11"/>
<circle cx="71.4" cy="179.7" r="1.1"/>
<circle cx="45" cy="183.6" r="1.1"/>
</g>
<g fill="none" stroke="#000" stroke-width=".25">
<path d="M172.8 51.7v1.9M172.8 104.7v1.9M282.6 197.7h7.8M282.6 197.1l3-.9v3l-3-.8zM288.4 195.8v3.8M106.2 203.7h185"/>
<circle cx="288.4" cy="197.7" r="1.74"/>
<circle cx="288.4" cy="197.7" r=".93"/>
</g>
<path d="M121.3 53.6v-1.9M121.3 106.6v-2" fill="none" stroke="#000" stroke-width=".21" stroke-dasharray="1.3 .6" stroke-dashoffset="1" stroke-linecap="butt"/>
<g fill="none" stroke="#00f" stroke-width=".21">
<path d="M58.3 39.8h.4h-.4M58.3 39.8h8.3M66.5 39.8h.2zM66.6 39.8h.1M71.8 79.2h.2zM71.9 79.2h.1M71.9 79.2h4.1M76 79.2h-.4h.4M139.3 79.2h.4h-.4M139.3 79.2h8.3M147.5 79.2h.2zM147.6 79.2h.1"/>
<path d="M218.1 79.2h4.1M218.1 79.2h.4h-.4M222.1 79.2h.3zM222.2 79.2h.1M80 150.8h.2zM80.1 150.8h.1M80.1 150.8h4.2M84.3 150.8h-.4h.4"/>
</g>
<g fill="none" stroke="#000" stroke-width=".21" stroke-dasharray="15.2 1.3 1.3 1.3" stroke-linecap="butt">
<path d="M145.6 52.7h-.4M146.2 52.1v-.4M146.2 53.3v.4M146.8 52.7h.4M221.7 47.4h-.2M221.7 41.8h-.2M222.3 46.8v-.2M222.3 48v.2M222.3 41.2v-.2M222.3 42.4v.2M222.8 47.4h.3M222.8 41.8h.3"/>
<path d="M145.6 73.3h-.4M146.2 72.7v-.4M146.2 73.8v.5M146.8 73.3h.4M161.8 79.1h-.7M162.4 78.5v-.6M162.4 79.7v.7M163 79.1h.6M145.6 85h-.4M146.2 84.4v-.4M146.2 85.6v.4M146.8 85h.4"/>
<path d="M71.3 110.9h-.2M71.3 116.5h-.2M71.9 110.3v-.2M71.9 111.5v.2M71.9 115.9v-.2M71.9 117.1v.2M72.5 110.9h.2M72.5 116.5h.2M145.6 105.6h-.4M146.2 105v-.4M146.2 106.2v.4M146.8 105.6h.4"/>
<path d="M221.7 110.9h-.2M221.7 116.5h-.2M222.3 110.3v-.2M222.3 111.5v.2M222.3 115.9v-.2M222.3 117.1v.2M222.8 110.9h.3M222.8 116.5h.3M206.1 150.7h-1.3M207.4 149.5v-1.4M207.4 152v1.4M208.6 150.7h1.4"/>
<path d="M244.2 150.6h-1.4M245.4 149.4v-1.4M245.4 151.9v1.3M246.7 150.6h1.4"/>
</g>
<g fill="none" stroke="#808000" stroke-width=".21" stroke-dasharray="15.2 1.3 1.3 1.3" stroke-linecap="butt">
<path d="M26.8 46.2h-.3M27.4 45.6v-.3M27.4 46.8v.3M28 46.2h.3M52.2 46.2h-.3M52.8 45.6v-.3M52.8 46.8v.3M53.4 46.2h.3M90.3 46.2h-.3M90.9 45.6v-.3M90.9 46.8v.3M91.5 46.2h.3"/>
<path d="M115.8 46.2h-.4M116.3 45.6v-.3M116.3 46.8v.3M116.9 46.2h.4"/>
</g>
<path d="M222.3 37.7v59.6" fill="none" stroke="#000" stroke-width=".21" stroke-dasharray="15.2 1.3 1.3 1.3" stroke-dashoffset="6.4" stroke-linecap="butt"/>
<path d="M265.4 79.1h-86.3" fill="none" stroke="#000" stroke-width=".21" stroke-dasharray="15.2 1.3 1.3 1.3" stroke-dashoffset="2.5" stroke-linecap="butt"/>
<path d="M27.1 46.2h.6M27.4 45.9v.6M52.5 46.2h.6M52.8 45.9v.6M90.6 46.2h.6M90.9 45.9v.6M116 46.2h.6M116.3 45.9v.6" fill="none" stroke="#808000" stroke-width=".21"/>
<path d="M6.7 12.9h284.5v190.8h-284.5zM137.6 183.7v20M291.2 183.7h-185v20" fill="none" stroke="#000" stroke-width=".5"/>
<path d="M276.4 199.7v4M285 199.7v4" fill="none" stroke="#c0c0c0" stroke-width=".21"/>
<path d="M272.8 195.6h.1" fill="none" stroke="#c0c0c0" stroke-width=".25"/>
<g fill="#00f">
<path d="M75.6 79.2h.4zM71.8 79.2h.2z"/>
<path d="M218.1 79.2h.4zM222.1 79.2h.3zM83.9 150.8h.4zM80 150.8h.2z"/>
<path d="M147.5 79.2h.2zM139.3 79.2h.4zM66.5 39.8h.2zM58.3 39.8h.4z"/>
</g>
<g font-size="5.5">
<text x="134.4" y="69.3">D</text>
<text x="155.8" y="69.8">E</text>
<text x="138.3" y="119.4">C</text>
</g>
<g font-size="3.5" fill="#808080">
<text x="199.4" y="22.8">350</text>
<text x="242.3" y="22.9">350</text>
<text x="99.6" y="25.2">509</text>
<text x="143" y="28.9">7</text>
<text x="45.9" y="31.6" transform="rotate(-60 45.9 31.6)">20</text>
<text x="116.7" y="32.3">90</text>
<text x="152.4" y="35.7" transform="rotate(-90 152.4 35.7)">20</text>
<text x="37.4" y="46.4" transform="rotate(-60 37.4 46.4)">4x G1/4&quot;</text>
<text x="163.2" y="45.2">20</text>
<text x="249.8" y="46.4" transform="rotate(-90 249.8 46.4)">12</text>
<text x="59.3" y="50.9" transform="rotate(-90 59.3 50.9)">8</text>
<text x="128.2" y="50.6" transform="rotate(-90 128.2 50.6)">145</text>
<text x="37.4" y="54.3" transform="rotate(-60 37.4 54.3)">Tabana patlamayacak</text>
<text x="149.4" y="55.1">12,50</text>
<text x="24.6" y="60.2" transform="rotate(-90 24.6 60.2)">235</text>
<text x="166.9" y="62.7" transform="rotate(-90 166.9 62.7)">G3/8&quot;</text>
<text x="55.4" y="67.7" transform="rotate(-90 55.4 67.7)">H7 +</text>
<text x="94" y="66.5">450</text>
<text x="187.2" y="70.4" transform="rotate(-90 187.2 70.4)">300</text>
<text x="287.7" y="71.2" transform="rotate(-90 287.7 71.2)">225</text>
<text x="23.5" y="77.2">90</text>
<text x="59.3" y="72.5" transform="rotate(-90 59.3 72.5)">20</text>
<text x="283.2" y="73.2" transform="rotate(-90 283.2 73.2)">150</text>
<text x="13.5" y="81" transform="rotate(-90 13.5 81)">670</text>
<text x="267.9" y="83.7" transform="rotate(-90 267.9 83.7)">50</text>
<text x="267.9" y="78.4" transform="rotate(-90 267.9 78.4)">50</text>
<text x="101.1" y="85" transform="rotate(-90 101.1 85)">21</text>
<text x="69.1" y="90.2">150</text>
<text x="116.9" y="92.9">90</text>
<text x="187.2" y="93" transform="rotate(-90 187.2 93)">300</text>
<text x="229.6" y="90.2">810</text>
<text x="283.2" y="90.6" transform="rotate(-90 283.2 90.6)">150</text>
<text x="287.7" y="94.9" transform="rotate(-90 287.7 94.9)">225</text>
<text x="163.2" y="100.4" transform="rotate(-90 163.2 100.4)">G3/8&quot;</text>
<text x="36.5" y="104" transform="rotate(-90 36.5 104)">235</text>
<text x="128.2" y="112.6" transform="rotate(-90 128.2 112.6)">145</text>
<text x="164.7" y="113.8">20</text>
<text x="256.9" y="112.6">12</text>
<text x="54" y="117.3" transform="rotate(-22 54 117.3)">2x</text>
<text x="61.8" y="114.2" transform="rotate(-22 61.8 114.2)">8,50</text>
<text x="79.7" y="115.8" transform="rotate(-90 79.7 115.8)">85</text>
<text x="100.2" y="114.2" transform="rotate(-60 100.2 114.2)">2x M12</text>
<text x="77" y="124.2">57 ±0,1</text>
<text x="91.5" y="124.2">9,5</text>
<text x="116.9" y="125.4">25</text>
<text x="156.9" y="125.6" transform="rotate(-90 156.9 125.6)">20</text>
<text x="69.3" y="131.2">880</text>
<text x="150.4" y="127.8">7</text>
<text x="207.9" y="130.5">10</text>
<text x="245.1" y="130.6">45</text>
<text x="69.3" y="136.3">965</text>
<text x="148.4" y="133.8">25</text>
<text x="215.7" y="136.4" transform="rotate(47 215.7 136.4)">15°0'</text>
<text x="232.9" y="147.6" transform="rotate(-90 232.9 147.6)">7</text>
<text x="199.4" y="152.6" transform="rotate(-90 199.4 152.6)">21</text>
<text x="232.9" y="155.1" transform="rotate(-90 232.9 155.1)">50</text>
<text x="69" y="166.5">10,50</text>
<text x="72.6" y="177.9" transform="rotate(-90 72.6 177.9)">18</text>
<text x="46.2" y="181.7" transform="rotate(-90 46.2 181.7)">10,50</text>
</g>
<g font-size="3.5">
<text x="184.3" y="31.1">G3/8 giriş - çıkış haricindeki</text>
<text x="184.3" y="35.6">tüm delikler (10adet) G1/4 ile körlenecek</text>
<text x="196.6" y="171.8">DETAIL D</text>
<text x="241.4" y="171.4">DETAIL E</text>
<text x="194.9" y="176.3">SCALE 1 : 4</text>
<text x="239.6" y="175.9">SCALE 1 : 4</text>
<text x="60.8" y="196.7">DETAIL C</text>
<text x="59.1" y="200.3">SCALE 1 : 2</text>
</g>
<g font-size="3.2" fill="#808080">
<text x="55.8" y="60.6" transform="rotate(-90 55.8 60.6)">0,02</text>
<text x="59.3" y="60.6" transform="rotate(-90 59.3 60.6)">0</text>
</g>
<g font-size="3.2">
<text x="153.6" y="186.8">80221005496</text>
<text x="153.6" y="190.8">KALIP ÜST SU PLAKASI</text>
<text x="210.7" y="186.6">-</text>
<text x="153.6" y="194.8">YOK /</text>
<text x="153.6" y="198.8">YOK / HRC</text>
<text x="230.8" y="198.7">965 x 25 x 670</text>
<text x="230.8" y="202.8">36915.09</text>
</g>
<g font-size="2.8">
<text x="263.7" y="186.7">Ü.Adet:</text>
<text x="263.9" y="190.5">Vers.:</text>
<text x="211.5" y="194.5">Hammadde Adı:</text>
<text x="230.8" y="194.7">ALUMINYUM-7050_TASLANMIS</text>
<text x="138.3" y="202.6">SON KAYIT:</text>
<text x="163.6" y="202.6">25 Ağustos 2024 Pazar 14:43:01</text>
<text x="212.1" y="198.4">Sip. Ölçüsü:</text>
<text x="212.2" y="202.7">Ağırlık:</text>
</g>
<g font-size="2.6">
<text x="273.4" y="190.4">2</text>
<text x="265.9" y="194.4">GENEL TOLERANS</text>
<text x="264.2" y="198.5">DIN 7168 m T</text>
<text x="264.3" y="202.6">ÖLÇEK</text>
<text x="278.5" y="202.6">1:10</text>
<text x="286.5" y="202.6">A4</text>
</g>
<g font-size="2.5">
<text x="138.3" y="186.4">Parça Kodu:</text>
<text x="138.3" y="190.5">Parça Adı:</text>
<text x="201.2" y="186.5">Ü.Kodu:</text>
<text x="138.3" y="194.5">Kaplama Şekli:</text>
<text x="138.3" y="198.6">Isıl İşlem:</text>
<text x="6.7" y="206.7">5707\</text>
</g>
</svg>
